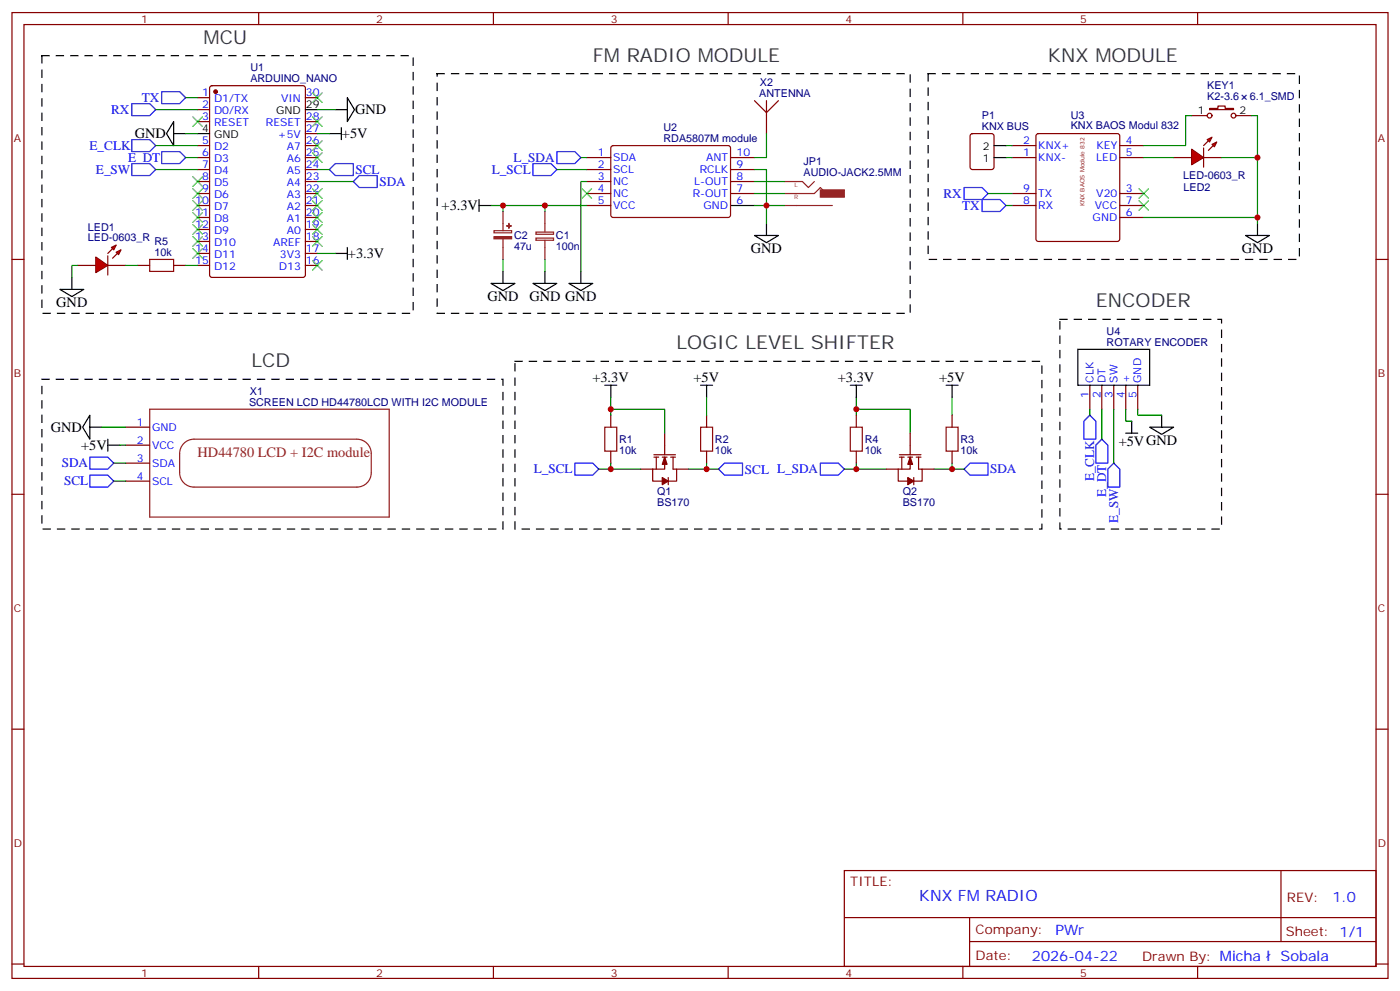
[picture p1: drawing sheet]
<svg xmlns="http://www.w3.org/2000/svg" width="412mm" height="292mm" viewBox="0 0 412 292" stroke-linecap="round" stroke-linejoin="round" font-family="sans-serif">
<g fill="none" stroke="#870000" stroke-width=".35">
<path d="M3.5 3.7h405.4v284.3h-405.4zM7.1 7.2h398.2v277.3h-398.2zM76.2 3.7v3.5M145.3 3.7v3.5M214.5 3.7v3.5M283.6 3.7v3.5M352.8 3.7v3.5M58.2 28.8h3.5M58.2 32.3h3.5M58.2 35.8h3.5M62 25.4l.4-.2h26.9l.6 .5 .1 55.3-.5 .6-27.1 .1-.6-.5-.1-55.3zM90 28.8h3.5"/>
<path d="M90 35.8h3.5M90 39.3h3.5M305.4 39.5l.5-.2h23.2l.5 .2 .2 .5v30.4l-.2 .5-.5 .2h-23.2l-.5-.2-.2-.5v-30.4zM58.2 42.9h3.5M58.2 46.4h3.5M58.2 49.9h3.5M58.2 53.4h3.5M58.2 57h3.5M90 42.9h3.5M90 46.4h3.5M90 49.9h3.5M90 53.4h3.5"/>
<path d="M90 57h3.5M298.1 42.9h7.1M298.1 46.4h7.1M298.1 57h7.1M329.8 42.9h7.1M329.8 46.4h7.1M329.8 57h7.1M3.5 76.4h3.6M58.2 60.5h3.5M58.2 64h3.5M58.2 67.6h3.5M58.2 71.1h3.5"/>
<path d="M58.2 74.6h3.5M58.2 78.1h3.5M90 60.5h3.5M90 64h3.5M90 67.6h3.5M90 71.1h3.5M90 74.6h3.5M90 78.1h3.5M298.1 60.5h7.1M329.8 60.5h7.1M329.8 64h7.1M405.3 76.4h3.6"/>
<path d="M321 113.4v7.1M324.6 113.4v7.1M328.1 113.4v7.1M331.6 113.4v7.1M335.1 113.4v7.1M37 125.8h7.1M37 131.1h7.1M37 136.3h7.1M3.5 145.5h3.6M37 141.6h7.1M405.3 145.5h3.6M3.5 214.7h3.6"/>
<path d="M405.3 214.7h3.6M248.7 256.3h156.6v28.2h-156.6zM377.3 256.3v20.9M248.7 270.1h156.5M285.6 277.2h119.6M285.6 270.1v14.2M3.5 283.8h3.6M76.2 284.5v3.5M145.3 284.5v3.5M214.5 284.5v3.5M283.6 284.5v3.5M352.8 284.5v3.5"/>
<path d="M405.3 283.8h3.6"/>
</g>
<circle cx="63.5" cy="27" r=".53" fill="#870000" stroke="#870000" stroke-width=".35"/>
<path d="M58.2 39.3h3.5M90 32.3h3.5M317.5 102.8h21.2v10.6h-21.2z" fill="none" stroke="#000" stroke-width=".35"/>
<path d="M44.1 120.5h70.6v31.7h-70.6zM53.9 130.8a4.2 4.2 0 0 1 3.2-1.5h48a4.2 4.2 0 0 1 4.3 4.2v5.7a4.2 4.2 0 0 1-4.3 4.2h-48a4.2 4.2 0 0 1-4.2-4.2v-5.7a4.2 4.2 0 0 1 1-2.7z" fill="none" stroke="#8c2424" stroke-width=".35"/>
<g fill="#f00" stroke="#870000" stroke-width=".35">
<path d="M28.2 75.7l3.5 2.4-3.5 2.2z"/>
<path d="M31.7 75.3v5.7z"/>
</g>
<g fill="#870000" stroke="#870000" stroke-width=".35">
<path d="M33.2 73.2l-1.5 1.4z"/>
<path d="M33.2 76l1.4-1.4z"/>
</g>
<g fill="#f00" stroke="#870000" stroke-width=".35">
<path d="M32.8 72.8l1.4-.7-.7 1.5z"/>
<path d="M34.2 74.3l1.4-.7-.7 1.4z"/>
</g>
<path d="M22.9 78.1h5.3M31.7 78.1h5.3" fill="none" stroke="#870000" stroke-width=".35"/>
<g fill="#f00" stroke="#870000" stroke-width=".35">
<path d="M351 43.9l3.5 2.5-3.5 2.1z"/>
<path d="M354.5 43.6v5.6z"/>
</g>
<g fill="#870000" stroke="#870000" stroke-width=".35">
<path d="M356 41.5l-1.5 1.4z"/>
<path d="M356 44.3l1.4-1.4z"/>
</g>
<g fill="#f00" stroke="#870000" stroke-width=".35">
<path d="M355.6 41.1l1.4-.7-.7 1.4z"/>
<path d="M357 42.5l1.4-.7-.7 1.4z"/>
</g>
<g fill="none" stroke="#870000" stroke-width=".35">
<path d="M286 39.5l.5-.2h5.6l.7 .5v9.4l-.5 .7h-5.8l-.7-.4v-9.5zM351 34h4.6M356.3 31.9h2.5v-.7h2.1v.7h2.5v.4h-7.1zM364.1 34h4.6M172.9 46.4h7M172.9 49.9h7M172.9 53.4h7M172.9 57h7M215.2 46.4h7M215.2 49.9h7M215.2 53.4h7M215.2 57h7"/>
<path d="M345.7 46.4h5.3M354.5 46.4h5.3M40.6 78.1h3.5M51.2 78.1h3.5M172.9 60.5h7M179.9 122.2v3.6M179.9 132.8v3.5M188.7 138.1h3.6M192.3 138.1v3.5h2.8M192.6 133.9h6.4M192.6 134.6h1.4M193.3 134.6v3.5"/>
<path d="M195.1 134.6h1.4M195.8 134.6v3.5h-3.5M195.8 127.5v6.4M197.6 134.6h1.4M198.3 134.6v3.5h1v3.5h-2.5M199.3 138.1h3.5M208.1 122.2v3.6M208.1 132.8v3.5M252.2 122.2v3.6M252.2 132.8v3.5M261.1 138.1h3.5M264.6 138.1v3.5h2.8"/>
<path d="M264.9 133.9h6.4M264.9 134.6h1.4M265.6 134.6v3.5M267.4 134.6h1.4M268.1 134.6v3.5h-3.5M268.1 127.5v6.4M269.9 134.6h1.4M270.6 134.6v3.5h1v3.5h-2.4M271.6 138.1h3.6M280.5 122.2v3.6M280.5 132.8v3.5M196.8 140.6v2.1"/>
<path d="M269.2 140.6v2.1"/>
<circle cx="356.3" cy="34" r=".71"/>
<circle cx="363.4" cy="34" r=".71"/>
</g>
<g fill="none" stroke="#000" stroke-width=".35">
<path d="M51.2 35.8v7.1l-2.2-3.6zM51.2 39.3h3.5M97 39.3h3.5M98.8 32.3h3.5M100.5 37.6v3.5M102.3 28.8l2.1 3.5-2.1 3.5zM141.1 58.7v3.6M292.8 46.4h3.5M292.8 42.9h3.5M98.8 74.6h3.5M102.3 72.8v3.6M141.1 60.5h3.5"/>
<path d="M148.2 79.9v3.5M160.5 79.9v3.5M171.1 79.9v3.5M215.2 60.5h7M222.2 69.3h7.1l-3.5 2.1zM225.8 65.8v3.5M366.9 69.3h7l-3.5 2.1zM370.4 65.8v3.5M17.6 85.2h7.1l-3.5 2.1zM21.2 81.7v3.5M144.6 83.4h7.1l-3.5 2.1zM157 83.4h7l-3.5 2.1z"/>
<path d="M167.6 83.4h7l-3.5 2.1zM178.2 113.4h3.5M179.9 113.4v3.5M206.4 113.4h3.5M208.1 113.4v3.5M250.5 113.4h3.5M252.2 113.4v3.5M278.7 113.4h3.5M280.5 113.4v3.5M26.5 122.2v7.1l-2.2-3.5zM26.5 125.8h3.5M31.7 131.1h3.6"/>
<path d="M31.7 129.3v3.5M331.6 127.5h3.5M333.4 124v3.5M338.7 125.8h7l-3.5 2.1zM342.2 122.2v3.6"/>
</g>
<path d="M180.2 43.1l.4-.2h34.2l.4 .7-.1 20-.6 .4h-34.2l-.4-.7v-19.7z" fill="none" stroke="#900" stroke-width=".35"/>
<path d="M231.1 53.4h5.3l1.7 1.8 1.8-1.8M231.1 57h8.8l1.8-1.8 1.7 1.8M145.5 67.9h5.2v.6h-5.2zM148.2 62.3v5.6M148.2 70.4v6M157.9 68.3h5.2v.7h-5.2zM157.9 70.1h5.2v.6h-5.2zM160.5 62.3v6M160.5 70.7v5.7M231.1 60.5h14.1" fill="none" stroke="#8c2424" stroke-width=".35"/>
<g fill="#8c2424" stroke="#8c2424" stroke-width=".35">
<path d="M145.5 69.7h5.2v.6h-5.2z"/>
<path d="M149.2 66.5h1.4z"/>
<path d="M149.9 65.8v1.4z"/>
<path d="M241.7 55.9h7v2.1h-7z"/>
</g>
<g fill="none" stroke="#008700" stroke-width=".35">
<path d="M45.9 32.3h12.3M54.7 39.3h3.5M54.7 28.8h3.5M93.5 39.3h3.5M93.5 32.3h5.3M225.8 39.3v7.1h-3.6M351 34h-1.8v8.9h-12.3M368.7 34h1.7v31.8M45.9 49.9h12.3M45.9 42.9h12.3M54.7 46.4h3.5M93.5 53.4h10.6"/>
<path d="M93.5 49.9h3.5M164 49.9h8.9M171.1 46.4h1.8M172.9 53.4h-1.8v26.5M222.2 49.9h3.6v10.6h5.3M222.2 57h8.9M222.2 53.4h8.9M291 57h7.1M296.3 46.4h1.8M296.3 42.9h1.8M336.9 46.4h8.8M359.8 46.4h10.6"/>
<path d="M22.9 78.1h-1.7v3.6M37 78.1h3.6M54.7 78.1h3.5M93.5 74.6h5.3M144.6 60.5h3.6M148.2 76.4v3.5M160.5 60.5v1.8M160.5 76.4v3.5M172.9 60.5h-24.7v1.8M222.2 60.5h3.6v5.3M296.3 60.5h1.8M336.9 64h33.5"/>
<path d="M179.9 116.9v5.3M208.1 116.9v5.3M252.2 116.9v5.3M280.5 116.9v5.3M30 125.8h7M33.5 136.3h3.5M35.3 131.1h1.7M176.4 138.1h3.5M179.9 136.3v1.8h8.8M179.9 120.5h15.9v7M208.1 136.3v1.8h-5.3M208.1 138.1h3.6"/>
<path d="M248.7 138.1h3.5M252.2 120.5h15.9v7M252.2 136.3v1.8h8.9M280.5 136.3v1.8h-5.3M280.5 138.1h3.5M321 120.5v1.7M324.6 120.5v8.8M328.1 120.5v15.8M331.6 120.5v3.5h1.8M335.1 120.5v1.7h7.1M33.5 141.6h3.5"/>
</g>
<path d="M222.2 29.6l3.6 3.6M225.8 33.2v6.1M225.8 29.6v3.6M229.3 29.6l-3.5 3.6" fill="none" stroke="#850000" stroke-width=".35"/>
<g fill="none" stroke="#3c3" stroke-width=".35">
<path d="M56.8 34.4l2.8 2.8M59.6 34.4l-2.8 2.8M92.1 34.4l2.8 2.8M92.1 27.3l2.8 2.9M94.9 34.4l-2.8 2.8M94.9 27.3l-2.8 2.9M56.8 52l2.8 2.9M56.8 55.6l2.8 2.8M56.8 59.1l2.8 2.8M59.6 52l-2.8 2.9M59.6 55.6l-2.8 2.8M59.6 59.1l-2.8 2.8"/>
<path d="M92.1 59.1l2.8 2.8M92.1 55.6l2.8 2.8M92.1 45l2.8 2.8M92.1 41.5l2.8 2.8M94.9 59.1l-2.8 2.8M94.9 55.6l-2.8 2.8M94.9 45l-2.8 2.8M94.9 41.5l-2.8 2.8M171.4 55.6l2.9 2.8M174.3 55.6l-2.9 2.8M335.5 55.6l2.8 2.8M335.5 59.1l2.8 2.8"/>
<path d="M338.3 55.6l-2.8 2.8M338.3 59.1l-2.8 2.8M56.8 62.6l2.8 2.8M56.8 66.1l2.8 2.9M56.8 69.7l2.8 2.8M56.8 73.2l2.8 2.8M59.6 62.6l-2.8 2.8M59.6 66.1l-2.8 2.9M59.6 69.7l-2.8 2.8M59.6 73.2l-2.8 2.8M92.1 76.7l2.8 2.9M92.1 69.7l2.8 2.8"/>
<path d="M92.1 66.1l2.8 2.9M92.1 62.6l2.8 2.8M94.9 76.7l-2.8 2.9M94.9 69.7l-2.8 2.8M94.9 66.1l-2.8 2.9M94.9 62.6l-2.8 2.8"/>
</g>
<g fill="#870000" stroke="#870000" stroke-width=".35">
<path d="M195.8 134.6l.7 2.1h-1.4z"/>
<path d="M195.1 140.6l1.7 1-1.7 1.1z"/>
<path d="M268.1 134.6l.7 2.1h-1.4z"/>
<path d="M267.4 140.6l1.8 1-1.8 1.1z"/>
</g>
<path d="M44.1 76.4h7.1v3.5h-7.1zM178.2 125.8h3.5v7h-3.5zM206.4 125.8h3.5v7h-3.5zM250.5 125.8h3.5v7h-3.5zM278.7 125.8h3.5v7h-3.5z" fill="none" stroke="#a10000" stroke-width=".35"/>
<g fill="none" stroke="#00f" stroke-width=".35">
<path d="M38.8 30.5h5.3l1.8 1.8-1.8 1.7h-5.3zM47.6 27h5.3l1.8 1.8-1.8 1.7h-5.3zM38.8 41.1h5.3l1.8 1.8-1.8 1.7h-5.3zM38.8 48.2h5.3l1.8 1.7-1.8 1.8h-5.3zM47.6 44.6h5.3l1.8 1.8-1.8 1.8h-5.3zM97 49.9l1.8-1.7h5.3v3.5h-5.3zM104.1 53.4l1.7-1.7h5.3v3.5h-5.3zM157 48.2h5.3l1.7 1.7-1.7 1.8h-5.3zM164 44.6h5.3l1.8 1.8-1.8 1.8h-5.3zM284 55.2h5.3l1.7 1.8-1.7 1.7h-5.3zM289.3 58.7h5.3l1.7 1.8-1.7 1.8h-5.3zM26.5 139.9h5.2l1.8 1.7-1.8 1.8h-5.2z"/>
<path d="M26.5 134.6h5.2l1.8 1.7-1.8 1.8h-5.2zM169.3 136.3h5.3l1.8 1.8-1.8 1.8h-5.3zM213.4 136.3h5.3v3.6h-5.3l-1.7-1.8zM241.7 136.3h5.2l1.8 1.8-1.8 1.8h-5.2zM284 138.1l1.8-1.8h5.2v3.6h-5.2zM321 122.2l1.8 1.8v5.3h-3.5v-5.3zM322.8 131.1l1.8-1.8 1.7 1.8v5.2h-3.5zM328.1 136.3l1.7 1.8v5.3h-3.5v-5.3z"/>
</g>
<path d="M12.3 16.4h109.4v75.9h-109.4zM128.8 21.7h139.3v70.6h-139.3zM273.4 21.7h109.4v54.7h-109.4zM312.2 94h47.6v61.8h-47.6zM12.3 111.7h135.9v44.1h-135.9zM151.7 106.4h155.2v49.4h-155.2z" fill="none" stroke="#000" stroke-width=".35" stroke-dasharray="2.1 2.1"/>
<g fill="#c00">
<circle cx="225.8" cy="60.5" r=".88"/>
<circle cx="160.5" cy="60.5" r=".88"/>
<circle cx="148.2" cy="60.5" r=".88"/>
<circle cx="179.9" cy="120.5" r=".88"/>
<circle cx="252.2" cy="120.5" r=".88"/>
<circle cx="179.9" cy="138.1" r=".88"/>
<circle cx="252.2" cy="138.1" r=".88"/>
<circle cx="208.1" cy="138.1" r=".88"/>
<circle cx="280.5" cy="138.1" r=".88"/>
<circle cx="370.4" cy="64" r=".88"/>
<circle cx="370.4" cy="46.4" r=".88"/>
</g>
<g font-size="5.6" fill="#333">
<text x="60" y="12.9">MCU</text>
<text x="174.6" y="18.2">FM RADIO MODULE</text>
<text x="308.7" y="18.2">KNX MODULE</text>
<text x="322.8" y="90.5">ENCODER</text>
<text x="199.3" y="102.8">LOGIC LEVEL SHIFTER</text>
<text x="74.1" y="108.1">LCD</text>
</g>
<text font-size="4.6" fill="#00f" x="270.8" y="265.3">KNX FM RADIO</text>
<g font-size="4.2">
<text x="104.6" y="33.7">GND</text>
<text x="39.7" y="40.7">GND</text>
<text x="100.7" y="40.7">+5V</text>
<text x="130.1" y="61.9">+3.3V</text>
<text x="102.5" y="76">+3.3V</text>
<text x="221.2" y="74.6">GND</text>
<text x="365.8" y="74.6">GND</text>
<text x="143.6" y="88.7">GND</text>
<text x="155.9" y="88.7">GND GND</text>
<text x="16.6" y="90.5">GND</text>
<text x="174.5" y="112.4">+3.3V</text>
<text x="204.3" y="112.4">+5V</text>
<text x="246.8" y="112.4">+3.3V</text>
<text x="276.6" y="112.4">+5V</text>
<text x="15" y="127.2">GND</text>
<text x="329.5" y="131.4">+5VGND</text>
<text x="23.9" y="132.5">+5V</text>
</g>
<text font-size="4.2" fill="#8d2323" x="58.2" y="134.6">HD44780 LCD + I2C module</text>
<g font-size="4.2" fill="#00f">
<text x="392.5" y="265.6">1.0</text>
<text x="310.9" y="275.1">PWr</text>
<text x="304" y="282.9">2026-04-22</text>
<text x="377.2" y="282.8">Sobala</text>
</g>
<g font-size="3.9" fill="#00f">
<text x="32.7" y="33.5">RX</text>
<text x="41.8" y="30">TX</text>
<text x="26.4" y="44.1">E_CLK</text>
<text x="37.7" y="47.6">E_DT</text>
<text x="151.3" y="47.7">L_SDA</text>
<text x="28.3" y="51.2">E_SW</text>
<text x="104.7" y="51.3">SCL</text>
<text x="144.9" y="51.2">L_SCL</text>
<text x="111.8" y="54.9">SDA</text>
<text x="277.9" y="58.2">RX</text>
<text x="283.4" y="61.8">TX</text>
<text x="18.2" y="137.4">SDA</text>
<text x="18.9" y="142.8">SCL</text>
<text x="157.3" y="139.4">L_SCL</text>
<text x="219.4" y="139.4">SCL L_SDA</text>
<text x="291.6" y="139.3">SDA</text>
<text x="322.3" y="141.7" transform="rotate(-90 322.3 141.7)">E_CLK</text>
<text x="325.8" y="146.3" transform="rotate(-90 325.8 146.3)">E_DT</text>
<text x="329.3" y="153.9" transform="rotate(-90 329.3 153.9)">E_SW</text>
</g>
<g font-size="3.9" fill="#800">
<text x="250.5" y="260.9">TITLE:</text>
<text x="379.1" y="265.6">REV:</text>
<text x="287.4" y="275.1">Company:</text>
<text x="378.7" y="275.7">Sheet: 1/1</text>
<text x="287.4" y="282.8">Date:</text>
<text x="336.4" y="282.8">Drawn By: Micha</text>
</g>
<g font-size="3.2" fill="#800">
<text x="41.6" y="6.7">1</text>
<text x="110.8" y="6.7">2</text>
<text x="179.9" y="6.7">3</text>
<text x="249.1" y="6.7">4</text>
<text x="318.2" y="6.7">5</text>
<text x="4.1" y="41.8">A</text>
<text x="405.9" y="41.8">A</text>
<text x="4.1" y="110.9">B</text>
<text x="405.9" y="110.9">B</text>
<text x="4.1" y="180.1">C</text>
<text x="405.9" y="180.1">C</text>
<text x="4.1" y="249.2">D</text>
<text x="405.9" y="249.2">D</text>
<text x="41.6" y="287.5">1</text>
<text x="110.8" y="287.5">2</text>
<text x="179.9" y="287.5">3</text>
<text x="249.1" y="287.5">4</text>
<text x="318.2" y="287.5">5</text>
</g>
<g font-size="3.2" fill="#000080">
<text x="73.7" y="20.8">U1</text>
<text x="73.7" y="24.1">ARDUINO_NANO</text>
<text x="223.7" y="28.6">ANTENNA</text>
<text x="223.9" y="25.4">X2</text>
<text x="355.6" y="29.4">K2-3.6</text>
<text x="355.6" y="26.2">KEY1</text>
<text x="368.1" y="29.4">6.1_SMD</text>
<text x="289.2" y="35.1">P1</text>
<text x="315.4" y="34.9">U3</text>
<text x="195.4" y="41.7">RDA5807M module</text>
<text x="195.4" y="38.5">U2</text>
<text x="289.2" y="38.3">KNX BUS</text>
<text x="315.4" y="38.1">KNX BAOS Modul 832</text>
<text x="236.7" y="51.7">AUDIO-JACK2.5MM</text>
<text x="236.7" y="48.6">JP1</text>
<text x="348.5" y="52.8">LED-0603_R</text>
<text x="348.7" y="56.3">LED2</text>
<text x="25.9" y="71.1">LED-0603_R</text>
<text x="25.9" y="67.9">LED1</text>
<text x="151.4" y="70.5">C2</text>
<text x="163.8" y="70.5">C1</text>
<text x="45.5" y="75.3">10k</text>
<text x="45.5" y="72.1">R5</text>
<text x="151.4" y="73.6">47u</text>
<text x="163.8" y="73.6">100n</text>
<text x="326" y="101.8">ROTARY ENCODER</text>
<text x="326" y="98.6">U4</text>
<text x="73.4" y="119.4">SCREEN LCD HD44780LCD WITH I2C MODULE</text>
<text x="73.6" y="116.2">X1</text>
<text x="182.4" y="130.4">R1</text>
<text x="210.6" y="130.4">R2</text>
<text x="254.7" y="130.4">R4</text>
<text x="282.9" y="130.4">R3</text>
<text x="182.4" y="133.6">10k</text>
<text x="210.6" y="133.6">10k</text>
<text x="254.7" y="133.6">10k</text>
<text x="282.9" y="133.6">10k</text>
<text x="193.6" y="148.9">BS170</text>
<text x="193.6" y="145.7">Q1</text>
<text x="265.9" y="148.9">BS170</text>
<text x="265.9" y="145.7">Q2</text>
</g>
<g font-size="3.2" fill="#00f">
<text x="59.5" y="28.4">1</text>
<text x="90.1" y="28.4">30</text>
<text x="59.5" y="31.9">2</text>
<text x="59.5" y="35.5">3</text>
<text x="63" y="30.2">D1/TX</text>
<text x="63" y="33.7">D0/RX</text>
<text x="82.8" y="30.2">VIN</text>
<text x="90.1" y="35.5">28</text>
<text x="63" y="37.2">RESET</text>
<text x="78.3" y="37.2">RESET</text>
<text x="81.9" y="40.7">+5V</text>
<text x="90.1" y="39">27</text>
<text x="59.5" y="42.5">5</text>
<text x="59.5" y="46">6</text>
<text x="63" y="44.3">D2</text>
<text x="63" y="47.8">D3</text>
<text x="84.5" y="47.8">A6</text>
<text x="84.5" y="44.3">A7</text>
<text x="90.1" y="46">25</text>
<text x="90.1" y="42.5">26</text>
<text x="176.1" y="46">1</text>
<text x="180.6" y="47.4">SDA</text>
<text x="208" y="47.4">ANT</text>
<text x="217" y="46">10</text>
<text x="301.4" y="42.5">2</text>
<text x="301.4" y="46">1</text>
<text x="305.9" y="43.9">KNX+</text>
<text x="305.9" y="47.4">KNX-</text>
<text x="322.9" y="47.4">LED</text>
<text x="323" y="43.9">KEY</text>
<text x="331.6" y="42.5">4</text>
<text x="331.6" y="46">5</text>
<text x="59.5" y="49.6">7</text>
<text x="59.5" y="53.1">8</text>
<text x="63" y="51.3">D4</text>
<text x="84.5" y="51.3">A5</text>
<text x="90.1" y="53.1">23</text>
<text x="90.1" y="49.6">24</text>
<text x="176.1" y="49.6">2</text>
<text x="176.1" y="53.1">3</text>
<text x="180.6" y="51">SCL</text>
<text x="206.1" y="51">RCLK</text>
<text x="217" y="53.1">8</text>
<text x="217" y="49.6">9</text>
<text x="59.5" y="56.6">9</text>
<text x="63" y="54.9">D5</text>
<text x="63" y="58.4">D6</text>
<text x="84.5" y="58.4">A3</text>
<text x="84.5" y="54.9">A4</text>
<text x="90.1" y="56.6">22</text>
<text x="176.1" y="56.6">4</text>
<text x="180.6" y="54.5">NC</text>
<text x="180.6" y="58">NC</text>
<text x="204.1" y="58">R-OUT</text>
<text x="204.5" y="54.5">L-OUT</text>
<text x="217" y="56.6">7</text>
<text x="301.4" y="56.6">9</text>
<text x="305.9" y="58">TX</text>
<text x="322.9" y="58">V20</text>
<text x="331.6" y="56.6">3</text>
<text x="57.5" y="60.1">10</text>
<text x="57.5" y="63.7">11</text>
<text x="63" y="61.9">D7</text>
<text x="63" y="65.4">D8</text>
<text x="84.5" y="65.4">A1</text>
<text x="84.5" y="61.9">A2</text>
<text x="90.1" y="63.7">20</text>
<text x="90.1" y="60.1">21</text>
<text x="176.1" y="60.1">5</text>
<text x="180.6" y="61.6">VCC</text>
<text x="207.2" y="61.6">GND</text>
<text x="217" y="60.1">6</text>
<text x="301.4" y="60.1">8</text>
<text x="305.9" y="61.6">RX</text>
<text x="321.9" y="65.1">GND</text>
<text x="322.5" y="61.6">VCC</text>
<text x="331.6" y="60.1">7</text>
<text x="331.6" y="63.7">6</text>
<text x="57.5" y="67.2">12</text>
<text x="57.5" y="70.7">13</text>
<text x="63" y="69">D9</text>
<text x="84.5" y="69">A0</text>
<text x="90.1" y="70.7">18</text>
<text x="90.1" y="67.2">19</text>
<text x="57.5" y="74.3">14</text>
<text x="57.5" y="77.8">15</text>
<text x="63" y="72.5">D10</text>
<text x="63" y="76">D11</text>
<text x="80.4" y="72.5">AREF</text>
<text x="82.5" y="76">3V3</text>
<text x="90.1" y="77.8">16</text>
<text x="90.1" y="74.3">17</text>
<text x="63" y="79.6">D12</text>
<text x="82.2" y="79.6">D13</text>
<text x="322.1" y="112.7" transform="rotate(-90 322.1 112.7)">CLK</text>
<text x="325.6" y="112.7" transform="rotate(-90 325.6 112.7)">DT</text>
<text x="329.1" y="112.7" transform="rotate(-90 329.1 112.7)">SW</text>
<text x="332.7" y="112.7" transform="rotate(-90 332.7 112.7)">+</text>
<text x="336.2" y="112.7" transform="rotate(-90 336.2 112.7)">GND</text>
<text x="320.7" y="117.2" transform="rotate(-90 320.7 117.2)">1</text>
<text x="324.2" y="117.2" transform="rotate(-90 324.2 117.2)">2</text>
<text x="327.7" y="117.2" transform="rotate(-90 327.7 117.2)">3</text>
<text x="331.3" y="117.2" transform="rotate(-90 331.3 117.2)">4</text>
<text x="334.8" y="117.2" transform="rotate(-90 334.8 117.2)">5</text>
<text x="40.3" y="125.4">1</text>
<text x="40.3" y="130.7">2</text>
<text x="44.8" y="126.8">GND</text>
<text x="40.3" y="136">3</text>
<text x="44.8" y="132.1">VCC</text>
<text x="44.8" y="137.4">SDA</text>
<text x="40.3" y="141.3">4</text>
<text x="44.8" y="142.7">SCL</text>
</g>
<g font-size="3.2">
<text x="81.4" y="33.7">GND</text>
<text x="90.1" y="31.9">29</text>
<text x="352.9" y="33.7">1</text>
<text x="365.1" y="33.7">2</text>
<text x="59.5" y="39">4</text>
<text x="63" y="40.7">GND</text>
<text x="289.5" y="47.8">1</text>
<text x="289.5" y="44.3">2</text>
</g>
<g font-size="1.8" fill="#8d2323">
<text x="233.9" y="58.5">R</text>
<text x="234" y="55">L</text>
</g>
<text font-size="1.8" fill="#800" x="319.5" y="60.8" transform="rotate(-90 319.5 60.8)">KNX BAOS Module 832</text>
</svg>
